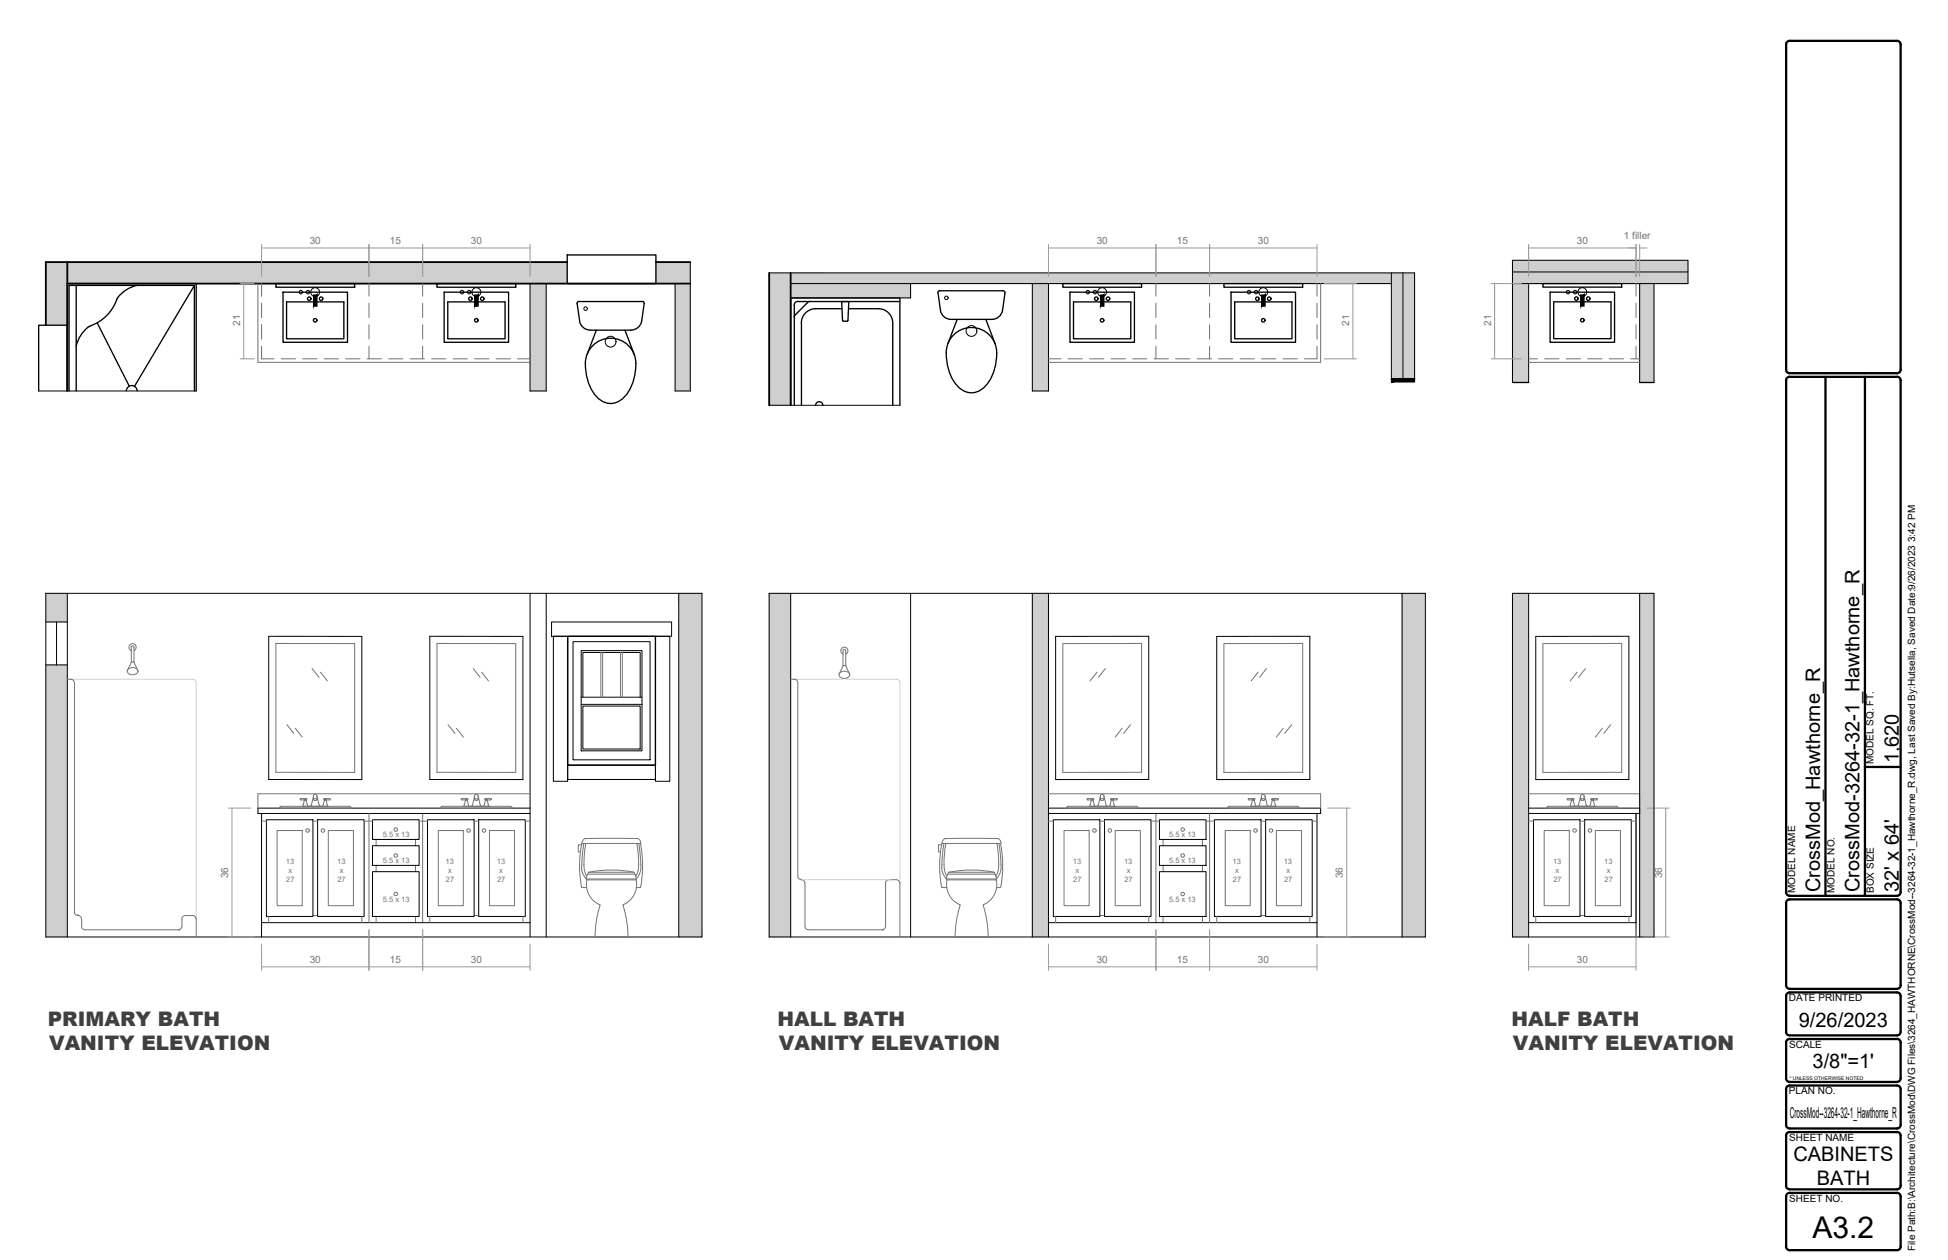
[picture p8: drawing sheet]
<svg xmlns="http://www.w3.org/2000/svg" width="432mm" height="279mm" viewBox="0 0 432 279" stroke-linecap="round" stroke-linejoin="round" font-family="sans-serif">
<!-- layer: ELEV1 -->
<g fill="#cfcfcf" stroke="#cfcfcf" stroke-width=".22">
<path d="M359.5 62.9h14.7z"/>
<path d="M149.6 62.9l3.4 23.8v-23.8zM149.6 62.9l3.4 23.8h-3.4z"/>
<path d="M117.5 62.9l3.6 23.8v-23.8zM117.5 62.9l3.6 23.8h-3.6z"/>
<path d="M10.2 58.1l4.7 4.8v-4.8zM10.2 58.1l4.7 4.8h-4.7z"/>
<path d="M10.2 62.9l4.7 9.2v-9.2zM10.2 62.9l4.7 9.2h-4.7z"/>
<path d="M14.9 58.1l110.8 4.8v-4.8zM14.9 58.1l110.8 4.8h-110.8z"/>
<path d="M145.4 58.1l7.6 4.8v-4.8zM145.4 58.1l7.6 4.8h-7.6z"/>
<path d="M150.5 131.6l5.1 76.2v-76.2zM150.5 131.6l5.1 76.2h-5.1z"/>
<path d="M10.2 147.4l4.7 60.4v-60.4zM10.2 147.4l4.7 60.4h-4.7z"/>
<path d="M10.2 131.6l4.7 6.3v-6.3zM10.2 131.6l4.7 6.3h-4.7z"/>
<path d="M170.5 131.6l4.8 76.2v-76.2zM170.5 131.6l4.8 76.2h-4.8z"/>
<path d="M228.8 131.6l3.6 76.2v-76.2zM228.8 131.6l3.6 76.2h-3.6z"/>
<path d="M310.8 131.6l5.2 76.2v-76.2zM310.8 131.6l5.2 76.2h-5.2z"/>
<path d="M170.5 60.5l4.8 29.4v-29.4zM170.5 60.5l4.8 29.4h-4.8z"/>
<path d="M175.3 60.5l135.5 2.4v-2.4zM175.3 60.5l135.5 2.4h-135.5z"/>
<path d="M175.3 62.9l26.5 3.2v-3.2zM175.3 62.9l26.5 3.2h-26.5z"/>
<path d="M228.8 62.9l3.6 23.8v-23.8zM228.8 62.9l3.6 23.8h-3.6z"/>
<path d="M308.4 60.5l2.6 23.8v-23.8zM308.4 60.5l2.6 23.8h-2.6z"/>
<path d="M311 60.5l2.6 23.8v-23.8zM311 60.5l2.6 23.8h-2.6z"/>
<path d="M335.3 131.6l3.5 76.2v-76.2zM335.3 131.6l3.5 76.2h-3.5z"/>
<path d="M363.5 131.6l3.1 76.2v-76.2zM363.5 131.6l3.1 76.2h-3.1z"/>
<path d="M335.3 62.9l3.5 21.9v-21.9zM335.3 62.9l3.5 21.9h-3.5z"/>
<path d="M335.3 60.3l38.9 2.6v-2.6zM335.3 60.3l38.9 2.6h-38.9z"/>
<path d="M335.3 62.9h6.7zM335.3 62.9h6.7z"/>
<path d="M335.3 57.7l38.9 2.6v-2.6zM335.3 57.7l38.9 2.6h-38.9z"/>
<path d="M363.5 62.9l3.1 21.9v-21.9zM363.5 62.9l3.1 21.9h-3.1z"/>
</g>
<!-- layer: IP -->
<g fill="none" stroke="#000" stroke-width=".22">
<path d="M153 58.1v28.6M117.5 62.9v23.8h3.6v-23.8M149.6 62.9v23.8M170.5 60.5h143.1v23.8M175.3 62.9h133.1M201.8 62.9v3.2h-26.5M228.8 62.9v23.8h3.6v-23.8M308.4 60.5v23.8M311 60.5v23.8M335.3 62.9h38.9v-5.2h-38.9v27.1M335.3 60.3h38.9M338.8 62.9v21.9"/>
<path d="M363.5 62.9v21.9M366.6 62.9v21.9"/>
</g>
<!-- layer: FPEW -->
<path d="M14.9 58.1v28.6M125.7 58.1h-115.5v14M145.4 58.1h7.6M14.9 62.9h138.1M170.5 60.5v29.4M175.3 60.5v29.4" fill="none" stroke="#000" stroke-width=".4"/>
<!-- layer: CAB -->
<g fill="none" stroke="#737373" stroke-width=".22">
<path d="M57.2 62.9v17.4h60.3M58 76.8v2.8h2.7M58 62.9v2.8M58 67.2v3.2M58 72v3.2M62.3 79.6h3.2M67.1 79.6h3.2M71.9 79.6h3.1M76.6 79.6h3.2M81.4 79.6h3.2M81.8 62.9v2.8M81.8 67.2v3.2"/>
<path d="M81.8 72v3.2M81.8 76.8v2.8M86.1 79.6h3.2M90.9 79.6h3.2M93.7 62.9v2.8M93.7 67.2v3.2M93.7 72v3.2M93.7 76.8v2.8M95.7 79.6h3.1M100.4 79.6h3.2M105.2 79.6h3.2M110 79.6h3.1"/>
<path d="M114.7 79.6h2.8M232.4 79.6h2.8M236.8 79.6h3.1M241.5 79.6h3.2M246.3 79.6h3.2M251.1 79.6h3.1M255.8 79.6h3.2M256.2 62.9v2.8M256.2 67.2v3.2M256.2 72v3.2M256.2 76.8v2.8M260.6 79.6h3.2"/>
<path d="M265.3 79.6h3.2M268.1 62.9v2.8M268.1 67.2v3.2M268.1 72v3.2M268.1 76.8v2.8M270.1 79.6h3.2M274.9 79.6h3.1M279.6 79.6h3.2M284.4 79.6h3.2M291.9 76.8v2.8h-2.7M291.9 62.9v2.8M291.9 67.2v3.2"/>
<path d="M291.9 72v3.2M292.7 62.9v17.4h-60.3M338.8 79.6h2M342.4 79.6h3.2M347.2 79.6h3.2M351.9 79.6h3.2M356.7 79.6h3.2M361.5 79.6h2M362.6 62.9v2.8M362.6 67.2v3.2M362.6 72v3.2M362.6 76.8v2.8"/>
<path d="M338.8 80.3h24.7"/>
</g>
<!-- layer: 43 -->
<path d="M58 62.9v2.8M58 67.2v3.2M58 72v3.2M58 76.8v2.8" fill="none" stroke="#999" stroke-width=".22"/>
<!-- layer: DR -->
<path d="M125.7 56.5h19.7v6.4h-19.7zM8.6 86.7v-14.6h6.3v14.6M335.3 84.8h3.5M363.5 84.8h3.1" fill="none" stroke="#000" stroke-width=".3"/>
<!-- layer: APP -->
<g fill="none" stroke="#000" stroke-width=".3">
<path d="M16.9 63.3v23.4M21.5 71.6l7.2 14M25.9 66.4a10.3 10.3 0 0 1-6.3 6.1l-1.5 1.6-.7 1.3-.5 1.3M26.1 66l-.2 .4M30.4 63.3l-1.4 .4-1.3 .7-1.6 1.5M43.1 63.3l-13.3 22.4M61.2 62.9h17.4v.8h-17.4zM62.7 64.8h14.3v11.1h-14.3zM63.5 67h12.7v8.1h-12.7zM96.9 62.9h17.4v.8h-17.4zM98.4 64.8h14.3v11.1h-14.3zM99.3 67h12.7v8.1h-12.7z"/>
<path d="M127.9 67.3l.6 3.9M128.3 66.8l-.3 .2-.1 .3M128.3 66.9h14.1M131.4 76.6a5.7 5.7 0 0 1 6.7-.9 5.7 5.7 0 0 1 2.8 6.2 8.7 8.7 0 0 1-3.9 7.2 4.1 4.1 0 0 1-5.3-1.8 11.1 11.1 0 0 1-1.7-8.5l.4-.8zM132.2 73.2l-2.1 5.4M138.5 73.2l2.1 5.4M142.4 66.8l.3 .2 .1 .3M142.8 67.3l-.6 3.9a2.38 2.38 0 0 1-2.3 2h-9.1a2.42 2.42 0 0 1-2.3-2M176.3 69.8l-.3 .5M176.8 66.8a.79 .79 0 0 0-.8 .8l.1 22.3M176.8 66.9h22.7M177.7 71.6v18.3"/>
<path d="M179 67.1l-2.7 2.7M179.5 66.8l-.5 .3M186.6 66.9h1.6l-.2 4.1-.2 .2h-.8l-.2-.2zM186.6 68.5h-5.8a3.2 3.2 0 0 0-3.2 3.1M188.1 68.5h6.6M194.7 68.5a3.2 3.2 0 0 1 3.2 3.1M197.9 71.6v18.3M208 64.6l.3-.1h14.2l.3 .4-.6 3.9a2.38 2.38 0 0 1-2.3 2h-9.1a2.35 2.35 0 0 1-2.3-2l-.6-3.9zM211.4 74.3a5.7 5.7 0 0 1 6.7-1 5.7 5.7 0 0 1 2.8 6.2 8.7 8.7 0 0 1-3.9 7.2 4.1 4.1 0 0 1-5.3-1.8 11.1 11.1 0 0 1-1.7-8.4l.4-.9zM212.2 70.8l-2.1 5.4M218.5 70.8l2.1 5.4M235.6 62.9h17.4v.8h-17.4z"/>
<path d="M237.2 64.8h14.3v11.1h-14.3zM238 67h12.7v8.1h-12.7zM271.3 62.9h17.5v.8h-17.5zM272.9 64.8h14.3v11.1h-14.3zM273.7 67h12.7v8.1h-12.7zM342 62.9h17.5v.8h-17.5zM343.6 64.8h14.3v11.1h-14.3zM344.4 66.9h12.7v8.2h-12.7zM14.9 86.7v-23.8h28.6v23.8M15.3 86.7v-23.4h27.8v23.4M28 86.7a1.2 1.2 0 0 1 1.2-1.2 1.2 1.2 0 0 1 1.2 1.2M175.3 89.9v-23.8h24.2v23.8"/>
<path d="M180.8 89.9a.79 .79 0 0 1 .8-.8 .79 .79 0 0 1 .8 .8"/>
<circle cx="68.5" cy="66.2" r=".39"/>
<circle cx="69.9" cy="71" r=".39"/>
<circle cx="71.2" cy="66.2" r=".39"/>
<circle cx="104.3" cy="66.2" r=".39"/>
<circle cx="105.6" cy="71" r=".39"/>
<circle cx="106.9" cy="66.2" r=".39"/>
<circle cx="243" cy="66.2" r=".39"/>
<circle cx="244.3" cy="71" r=".39"/>
<circle cx="245.6" cy="66.2" r=".39"/>
<circle cx="278.7" cy="66.2" r=".39"/>
<circle cx="280" cy="71" r=".39"/>
<circle cx="281.3" cy="66.2" r=".39"/>
<circle cx="349.4" cy="66.2" r=".39"/>
<circle cx="350.7" cy="71" r=".39"/>
<circle cx="352.1" cy="66.2" r=".39"/>
</g>
<!-- layer: FLD -->
<g fill="none" stroke="#000" stroke-width=".22">
<circle cx="66.7" cy="64.8" r=".39"/>
<circle cx="68.3" cy="64.8" r=".39"/>
<circle cx="69.9" cy="64.8" r=".98"/>
<circle cx="102.4" cy="64.8" r=".39"/>
<circle cx="104" cy="64.8" r=".39"/>
<circle cx="105.6" cy="64.8" r=".98"/>
<circle cx="129.8" cy="68.4" r=".39"/>
<circle cx="135.4" cy="75.8" r="1.2"/>
<circle cx="209.8" cy="66.1" r=".39"/>
<circle cx="215.3" cy="73.4" r="1.2"/>
<circle cx="241.1" cy="64.8" r=".39"/>
<circle cx="242.7" cy="64.8" r=".39"/>
<circle cx="244.3" cy="64.8" r=".98"/>
<circle cx="276.8" cy="64.8" r=".39"/>
<circle cx="278.4" cy="64.8" r=".39"/>
<circle cx="280" cy="64.8" r=".98"/>
<circle cx="347.6" cy="64.8" r=".39"/>
<circle cx="349.2" cy="64.8" r=".39"/>
<circle cx="350.7" cy="64.8" r=".98"/>
</g>
<!-- layer: SALESLIT -->
<path d="M8.6 86.7h34.9M149.6 86.7h3.4M170.5 89.9h29M12.5 137.9v9.5M127 142.3h17.1v26.2h-17.1zM128.8 144.3h13.5v22.2h-13.5zM128.8 156.2h13.5M128.8 154.6h13.5M129.2 154.6v-9.9h12.7v9.9M129.2 156.6h12.7v9.5h-12.7z" fill="none" stroke="#000" stroke-width=".22"/>
<!-- layer: ELEV2 -->
<g fill="none" stroke="#000" stroke-width=".22">
<path d="M10.2 131.6h145.4v76.2h-145.4zM10.2 137.9h4.7M14.9 131.6v76.2M117.5 131.6v76.2M121.1 131.6v76.2M122.3 137.9h26.6v3.2h-26.6zM150.5 131.6v76.2M170.5 131.6h145.5v76.2h-145.5zM175.3 131.6v76.2M201.8 131.6v76.2M228.8 131.6v76.2M232.4 131.6v76.2"/>
<path d="M310.8 131.6v76.2M335.3 131.6h31.3v76.2h-31.3zM338.8 131.6v76.2M363.5 131.6v76.2M10.2 147.4h4.7M59.6 141.1h20.6v31.8l-20.6-.1zM95.3 141.1h20.6v31.8l-20.6-.1zM122.7 141.1h3.1v32.1h-3.1zM145.3 141.1h3.2v32.1h-3.2zM234 141.1h20.6v31.7l-20.6 .1zM269.7 141.1h20.6v31.7l-20.6 .1zM340.4 141.1h20.7v31.7l-20.7 .1z"/>
<path d="M117.5 179.2h-60.3v1.2h60.3M125.8 169.7h19.5v3.1h-19.5zM232.4 179.2h60.3v1.2h-60.3M338.8 179.2h24.7M58 180.4v27.4M59.1 181.8h10.3v21.4h-10.3zM70.4 181.8h10.3v21.4h-10.3zM82.6 181.8h10.3v4.3h-10.3zM82.6 193.3h10.3v9.9h-10.3zM82.6 187.5h10.3v4.4h-10.3zM94.8 181.8h10.3v21.4h-10.3zM106.1 181.8h10.3v21.4h-10.3z"/>
<path d="M233.5 181.8h10.3v21.4h-10.3zM244.8 181.8h10.3v21.4h-10.3zM257 181.8h10.3v4.3h-10.3zM257 193.3h10.3v9.9h-10.3zM257 187.5h10.3v4.4h-10.3zM269.2 181.8h10.3v21.4h-10.3zM280.5 181.8h10.4v21.4h-10.4zM291.9 180.4v27.4M338.8 180.4h24.7M339.9 181.8h10.3v21.4h-10.3zM351.3 181.8h10.3v21.4h-10.3zM362.6 180.4v27.4"/>
<path d="M58 204.6h59.5M232.4 204.6h59.5M338.8 204.6h23.8"/>
</g>
<!-- layer: ELEV1 -->
<g fill="none" stroke="#737373" stroke-width=".22">
<path d="M14.9 150.6h.8a.79 .79 0 0 1 .8 .8M16.5 151.4v50.8a.79 .79 0 0 0 .8 .8M28.3 148.5a1.38 1.38 0 0 1 2.3 .3 1.3 1.3 0 0 1-1.2 .8 1.3 1.3 0 0 1-1.2-.8zM29.1 146.8h.6M29.1 144.3a.79 .79 0 0 1-.3-1.3 .79 .79 0 0 1 1.2 0 .79 .79 0 0 1-.3 1.3M29.1 146.9v-3.4l.3-.3 .3 .3v3.4M29.1 146.9l-.9 1.8M29.7 146.9l.8 1.8M61.2 142.7h17.4v28.6h-17.4zM69.2 148.3l1.5 1.9M71 149.1l1.6 1.9M96.9 142.7h17.4v28.6h-17.4z"/>
<path d="M104.9 148.3l1.5 1.9M106.8 149.1l1.5 1.9M133.2 144.7v9.9M133.6 144.7v9.9M137.5 144.7v9.9M137.9 144.7v9.9M175.3 150.6h.8a.79 .79 0 0 1 .7 .8M176.8 151.4v42.9a.79 .79 0 0 0 .8 .8M186 149.5l.9-1.8v-3.4l.3-.3 .3 .3v3.4l.8 1.8M186.1 149.3a1.38 1.38 0 0 1 2.3 .3 1.3 1.3 0 0 1-1.2 .8 1.3 1.3 0 0 1-1.2-.8zM186.9 147.7h.6M186.9 145a.79 .79 0 0 1-.4-1.2 .79 .79 0 0 1 1.3 0 .79 .79 0 0 1-.3 1.2"/>
<path d="M235.6 142.7h17.4v28.6h-17.4zM243.2 149.1l-1.6 1.9M245 148.3l-1.5 1.9M271.3 142.7h17.5v28.6h-17.5zM278.9 149.1l-1.6 1.9M280.7 148.3l-1.5 1.9M342 142.7h17.5v28.6h-17.5zM349.6 149.1l-1.6 1.9M351.5 148.3l-1.6 1.9M61.9 179.2h15.9M61.9 179.2l.4-.4h15.1l.4 .4M63.6 160.7l1.5 1.9"/>
<path d="M65.5 161.5l1.5 1.9M67.5 177.4l-.4 1.4M67.8 177.1l.2 .1-.2 .2M67.9 177.4l.4 1.4M67.9 177.1h-1.2l-.2 .1 .2 .2h1.2h-.4h.2M69 178.5l-.3 .3M69.5 176.5a.39 .39 0 0 1 .4-.4 .39 .39 0 0 1 .4 .4M69.5 177.3v-.8l-.5 2M69.5 177.2h.7a.34 .34 0 0 1-.3 .3 .34 .34 0 0 1-.4-.3zM70.3 177.3v-.8l.4 2M70.7 178.5l.4 .3M71.9 177.1l-.2 .1 .2 .2"/>
<path d="M71.9 177.4l-.4 1.4M71.9 177.1h1.2l.1 .1-.1 .2h-1.2h.4h-.2M72.3 177.4l.2 1M72.5 178.4l.2 .4M97.7 179.2h15.8M98.1 178.8l-.4 .4M98.1 178.8h15M99.3 160.7l1.6 1.9M101.2 161.5l1.5 1.9M102.4 177.1l-.2 .1 .2 .2M102.4 177.1h1.3l-.1 .3 .4 1.4M102.4 177.4h1.2h-.4h.2"/>
<path d="M103.2 177.4l-.4 1.4M105.2 176.5a.39 .39 0 0 1 .4-.4 .39 .39 0 0 1 .4 .4M105.2 177.3v-.8l-.5 2-.3 .3M105.3 177.2h.6a.34 .34 0 0 1-.3 .3 .34 .34 0 0 1-.3-.3zM106 177.3v-.8l.4 2 .4 .3M107.4 178.4l-.2 .4M107.8 177.4h.2h-.4h1.2l.1-.2-.1-.1h-1.3l.1 .3-.2 1M108 177.4l.4 1.4M113.1 178.8l.4 .4M117.5 176h-60.3v3.2M232.4 176h60.3v3.2M236.4 179.2h15.8"/>
<path d="M236.8 178.8l-.4 .4M236.8 178.8h15.1l.3 .4M241.9 177.4l-.4 1.4M242.1 177.4h-.2h.4h-1.2l-.2-.2 .2-.1h1.3l-.1 .3 .2 1M242.5 178.4l.2 .4M243.9 176.5a.39 .39 0 0 1 .4-.4 .39 .39 0 0 1 .4 .4M243.9 177.3v-.8l-.5 2-.3 .3M244 177.2h.6a.34 .34 0 0 1-.3 .3 .34 .34 0 0 1-.3-.3zM244.7 177.3v-.8l.5 2 .3 .3M246.5 177.4h.2h-.4h1.2M246.7 177.4l.4 1.4M247.5 177.1l.2 .1-.2 .2"/>
<path d="M247.5 177.1h-1.3l.1 .3-.4 1.4M248.7 161.5l-1.5 1.9M250.6 160.7l-1.5 1.9M272.1 179.2l.4-.4h15.1l.4 .4M272.1 179.2h15.9M276.8 177.1l-.1 .1 .1 .2M276.8 177.1h1.3l-.1 .3 .4 1.4M276.8 177.4h1.2h-.4h.2M277.4 178.4l-.2 .4M277.6 177.4l-.2 1M279.6 177.3v-.8l-.4 2-.4 .3M279.6 176.5a.39 .39 0 0 1 .4-.4 .39 .39 0 0 1 .4 .4"/>
<path d="M279.7 177.2h.7a.34 .34 0 0 1-.4 .3 .34 .34 0 0 1-.3-.3zM280.4 177.3v-.8l.5 2M280.9 178.5l.3 .3M281.8 178.4l-.2 .4M282 177.1l-.1 .1 .1 .2M282 177.1h1.2l.2 .1-.2 .2h-1.2h.4h-.2M282 177.4l-.2 1M282.4 177.4l.4 1.4M284.5 161.5l-1.6 1.9M286.3 160.7l-1.5 1.9M338.8 176h24.7v3.2M342.8 179.2h15.9"/>
<path d="M342.8 179.2l.4-.4h15.1l.4 .4M348.3 177.4l-.4 1.4h5.6l-.3-1.4M348.5 177.4h-.2h.4h-1.2l-.1-.2 .1-.1h1.3l-.1 .3 .4 1.4M350.4 177.3v-.8l-.5 2-.4 .3M350.4 176.5a.39 .39 0 0 1 .3-.4 .39 .39 0 0 1 .4 .4M350.4 177.2h.7a.34 .34 0 0 1-.4 .3 .34 .34 0 0 1-.3-.3zM351.1 177.3v-.8l.5 2 .3 .3M352.5 178.4l-.2 .4M353 177.4h.2h-.4h1.1l.2-.2-.2-.1h-1.3l.2 .3-.3 1M355.2 161.5l-1.6 1.9M357 160.7l-1.5 1.9M61.4 184.2h5.6v16.6h-5.6z"/>
<path d="M72.8 184.2h5.5v16.6h-5.5zM97.2 184.2h5.5v16.6h-5.5zM108.5 184.2h5.5v16.6h-5.5zM177.6 195.1a.79 .79 0 0 1 .8 .8M177.7 195.1h.1M178.4 195.9v9.5M196.3 195.9a.79 .79 0 0 1 .8-.8h1.6a.79 .79 0 0 1 .8 .8M196.3 195.9v9.5M199.5 195.9v11.9M235.9 184.2h5.5v16.6h-5.5zM247.2 184.2h5.6v16.6h-5.6zM271.6 184.2h5.5v16.6h-5.5z"/>
<path d="M282.9 184.2h5.6v16.6h-5.6zM342.3 184.2h5.6v16.6h-5.6zM353.6 184.2h5.6v16.6h-5.6zM17.3 203a.79 .79 0 0 1 .8 .8M17.3 203h.1M18.1 205.4a.79 .79 0 0 0 .8 .8h21M18.1 203.8v1.6M40.3 205.4a.79 .79 0 0 1-.8 .8M40.3 203.8a.79 .79 0 0 1 .8-.8h1.6a.79 .79 0 0 1 .8 .8v4M40.3 203.8v1.6M178.4 205.4a.79 .79 0 0 0 .8 .8h16.7M196.3 205.4a.79 .79 0 0 1-.8 .8"/>
</g>
<path d="M15.7 150.6h27a.79 .79 0 0 1 .8 .8M43.5 151.4v52.4M176.1 150.6h10.8M187.5 150.6h11.2a.79 .79 0 0 1 .8 .8M199.5 151.4v44.5M177.7 195.1h19.8" fill="none" stroke="#cfcfcf" stroke-width=".22"/>
<!-- layer: Layer1 -->
<g fill="none" stroke="#737373" stroke-width=".22">
<path d="M128.2 187.5l.1 1.4M128.3 188.9h.4M128.9 187.3l-.7 .1M129 187a22.5 22.5 0 0 0 0 9.8h1M129 187h13.1M129.4 187l-.4 3.2a6.6 6.6 0 0 0 .3 3.7l.6 .9M129.6 185.9h11.8M129.6 185.9l-.4 .5-.2 .6M129.9 187l-.4 3.1-.1 2.1 .2 1.1 .5 1M129.9 194.8l.1 .1h11.1M130 194.9l.1 .2M130.1 195.1a5.1 5.1 0 0 0 2.9 5.6"/>
<path d="M130.1 195.1h10.9M130.3 193.8h10.5M130.5 193.4h10M130.5 193.4a24.2 24.2 0 0 1 10 0l.6 1.4M130.5 193.4l-.6 1.4M141 195.1a5.1 5.1 0 0 1-2.9 5.6 25 25 0 0 1 1.1 7.1M141.1 194.9l-.2 .2M141.1 194.8l-.1 .1M141.1 196.8h.9M141.2 187l.2 1.3a10.5 10.5 0 0 1-.5 6M141.3 185.9a1.15 1.15 0 0 1 .7 1.1M141.6 187l.3 2.1a11.2 11.2 0 0 1-.2 4.8l-.6 .9"/>
<path d="M142 187a25.2 25.2 0 0 1 0 9.8M208 187.5l.1 1.4M208.1 188.9h.4M208.7 187.3l-.7 .1M208.8 191.8l.1 1.6 .8 1.4M209.2 187l-.4 4.8M209.4 185.9l-.2 .2a6.5 6.5 0 0 0-.8 3.8 21.2 21.2 0 0 0 .4 6.9h1.1M209.5 185.9h11.7M209.7 187l-.2 1.3a10.5 10.5 0 0 0 .4 6M209.7 194.8l.1 .1M209.8 194.9l.1 .2M209.8 194.9h11.1l-.2 .2"/>
<path d="M209.9 195.1a4.9 4.9 0 0 0 2.9 5.5M209.9 195.1h10.9a5.1 5.1 0 0 1-2.9 5.6 24 24 0 0 1 1.2 7.1h-7.4a24.2 24.2 0 0 1 1.1-7.1M210.1 193.8h10.5M210.3 193.4h10.1M210.3 193.4l-.6 1.4M220.3 193.4h.1M220.3 193.4a25.1 25.1 0 0 0-10 0M220.9 194.8l-.1 .1M221 187l.2 1.3a10.5 10.5 0 0 1-.4 6M221.2 185.9a1.15 1.15 0 0 1 .7 1.1h-13.1M221.4 187l.3 2.1a11.2 11.2 0 0 1-.2 4.8l-.6 .9-.5-1.3M221.8 187a25.2 25.2 0 0 1 0 9.8h-.9"/>
<path d="M133 200.7a24.2 24.2 0 0 0-1.1 7.1h7.3M212.8 200.6v.1"/>
</g>
<!-- layer: SALESLIT -->
<path d="M125.8 141.1h19.5v28.6h-19.5z" fill="none" stroke="#000" stroke-width=".3"/>
<!-- layer: elevation -->
<g fill="none" stroke="#737373" stroke-width=".22">
<path d="M58 182.1h1.1M69.4 182.1h1M80.7 182.1h1.9M81.8 180.4v24.2M83.4 186.1v1.4M83.4 191.9v1.4M92.1 186.1v1.4M92.1 191.9v1.4M92.9 182.1h1.9M93.7 180.4v24.2M105.1 182.1h1M116.4 182.1h1.1"/>
<path d="M232.4 182.1h1.1M243.8 182.1h1M255.1 182.1h1.9M256.2 180.4v24.2M257.8 186.1v1.4M257.8 191.9v1.4M266.5 186.1v1.4M266.5 191.9v1.4M267.3 182.1h1.9M268.1 180.4v24.2M279.5 182.1h1M290.9 182.1h1"/>
<path d="M338.8 182.1h1.1M350.2 182.1h1.1M361.6 182.1h1M362.6 180.4v24.2M59.6 203.2v1.4M69.4 203h1M80.2 203.2v1.4M83.4 203.2v1.4M92.1 203.2v1.4M95.3 203.2v1.4M105.1 203h1M115.9 203.2v1.4"/>
<path d="M234 203.2v1.4M243.8 203h1M254.6 203.2v1.4M257.8 203.2v1.4M266.5 203.2v1.4M269.7 203.2v1.4M279.5 203h1M290.3 203.2v1.4M340.4 203.2v1.4M350.2 203h1.1M361.1 203.2v1.4"/>
<circle cx="68.2" cy="184.2" r=".39"/>
<circle cx="71.6" cy="184.2" r=".39"/>
<circle cx="87.7" cy="198.2" r=".39"/>
<circle cx="87.7" cy="183.9" r=".39"/>
<circle cx="87.7" cy="189.7" r=".39"/>
<circle cx="103.9" cy="184.2" r=".39"/>
<circle cx="107.3" cy="184.2" r=".39"/>
<circle cx="242.6" cy="184.2" r=".39"/>
<circle cx="246" cy="184.2" r=".39"/>
<circle cx="262.2" cy="198.2" r=".39"/>
<circle cx="262.2" cy="183.9" r=".39"/>
<circle cx="262.2" cy="189.7" r=".39"/>
<circle cx="278.3" cy="184.2" r=".39"/>
<circle cx="281.7" cy="184.2" r=".39"/>
<circle cx="349" cy="184.2" r=".39"/>
<circle cx="352.4" cy="184.2" r=".39"/>
</g>
<!-- layer: cabinet -->
<g fill="none" stroke="#999" stroke-width=".22">
<path d="M50.6 179.2h5M51.4 179.2v28.6M294.3 179.2h5M298.5 179.2v28.6M365 179.2h5M369.2 179.2v28.6M50.6 207.8h5.8M58 214.4h59.5M58 209.4v5.8M81.8 206.2v9M93.7 206.2v9M117.5 209.4v5.8"/>
<path d="M232.4 214.4h59.5M232.4 209.4v5.8M256.2 206.2v9M268.1 206.2v9M291.9 209.4v5.8M293.5 207.8h5.8M338.8 214.4h23.8M338.8 209.4v5.8M362.6 206.2v9M364.2 207.8h5.8"/>
</g>
<!-- layer: APP -->
<g fill="#000" stroke="#000" stroke-width=".22">
<path d="M69.5 65.4h.8l-.8 2.5zM70.3 65.4l-.8 2.5h.8z"/>
<path d="M105.2 65.4h.8l-.8 2.5zM106 65.4l-.8 2.5h.8z"/>
<path d="M243.9 65.4h.8l-.8 2.5zM244.7 65.4l-.8 2.5h.8z"/>
<path d="M279.6 65.4h.8l-.8 2.5zM280.4 65.4l-.8 2.5h.8z"/>
<path d="M350.4 65.4h.7l-.7 2.5zM351.1 65.4l-.7 2.5h.7z"/>
</g>
<!-- layer: SHOPDIM -->
<g fill="none" stroke="#999" stroke-width=".22">
<path d="M58 54.2v7.1M58 55h59.5M81.8 54.2v7.1M93.7 54.2v7.1M117.5 54.2v7.1M232.4 55h59.5M232.4 54.2v7.1M256.2 54.2v7.1M268.1 54.2v7.1M291.9 54.2v7.1M338.8 55h23.8M338.8 54.2v7.1"/>
<path d="M362.6 54.2v7.1M363.5 55h1.5M363.5 54.2v7.1M53.2 62.9h3.2M53.2 79.6h3.2M54 62.9v16.7M293.5 62.9h7.2M293.5 79.6h7.2M299.9 62.9v16.7M330.5 62.9h6.7M330.5 79.6h6.7M331.3 62.9v16.7"/>
</g>
<!-- layer: DR -->
<path d="M308.4 83.9v.8l5.2-.8zM308.4 84.7l5.2-.8v.8z" fill="#000" stroke="#000" stroke-width=".22"/>
<!-- layer: BOR -->
<g fill="none" stroke="#000" stroke-width=".51">
<path d="M395.9 9.9a.79 .79 0 0 1 .8-.8h23.8a.79 .79 0 0 1 .8 .8v72.1a.79 .79 0 0 1-.8 .8h-23.8a.79 .79 0 0 1-.8-.8M395.9 9.9v72.1M395.9 84.3a.76 .76 0 0 1 .8-.7l23.8-.1a.79 .79 0 0 1 .8 .8v113.5a.79 .79 0 0 1-.8 .8M395.9 84.3v113.5M404.6 83.6v115M413.4 83.6v115M413.4 170.1h7.9M395.9 197.8a.79 .79 0 0 0 .8 .8M396.7 198.6h23.8M395.9 218.5a.83 .83 0 0 0 .8 .8h23.8a.79 .79 0 0 0 .8-.8M395.9 200.2a.79 .79 0 0 1 .8-.8h23.8a.79 .79 0 0 1 .8 .8v18.3M395.9 200.2v18.3"/>
<path d="M395.9 220.9a.79 .79 0 0 1 .8-.8h23.8a.79 .79 0 0 1 .8 .8v7.9a.79 .79 0 0 1-.8 .8h-23.8a.79 .79 0 0 1-.8-.8M395.9 239.1a.79 .79 0 0 0 .8 .8M395.9 220.9v7.9M395.9 231.2v7.9M396.7 230.4a.79 .79 0 0 0-.8 .8M396.7 230.4h23.8M396.7 239.9h23.8M420.5 230.4a.79 .79 0 0 1 .8 .8v7.9a.79 .79 0 0 1-.8 .8M395.9 251.8a.76 .76 0 0 1 .8-.8h23.8a.79 .79 0 0 1 .8 .8v11.1a.79 .79 0 0 1-.8 .8h-23.8a.83 .83 0 0 1-.8-.8M395.9 241.5a.79 .79 0 0 1 .8-.8h23.8a.79 .79 0 0 1 .8 .8v7.9a.79 .79 0 0 1-.8 .8h-23.8a.79 .79 0 0 1-.8-.8M395.9 241.5v7.9M395.9 251.8v11.1"/>
<path d="M395.9 265.3a.79 .79 0 0 1 .8-.8h23.8a.79 .79 0 0 1 .8 .8v11.1a.79 .79 0 0 1-.8 .8h-23.8a.79 .79 0 0 1-.8-.8M395.9 265.3v11.1"/>
</g>
<text font-size="6.7" x="401.8" y="274.4">A3.2</text>
<g font-size="4.4">
<text x="420.9" y="169.3" transform="rotate(-90 420.9 169.3)">1,620</text>
<text x="403.5" y="197.8" transform="rotate(-90 403.5 197.8)">CrossMod_Hawthorne_R</text>
<text x="412.2" y="197.8" transform="rotate(-90 412.2 197.8)">CrossMod-3264-32-1_Hawthorne_R</text>
<text x="420.9" y="197.8" transform="rotate(-90 420.9 197.8)">32' x 64'</text>
<text x="398.7" y="227.6">9/26/2023</text>
<text x="401.8" y="236.7">3/8&quot;=1'</text>
<text x="397.5" y="257.5">CABINETS</text>
<text x="402.7" y="262.8">BATH</text>
</g>
<g font-size="4.4" fill="#404040">
<text x="10.6" y="227.4">PRIMARY BATH</text>
<text x="172.3" y="227.4">HALL BATH</text>
<text x="335" y="227.4">HALF BATH</text>
<text x="10.9" y="232.8">VANITY ELEVATION</text>
<text x="172.7" y="232.8">VANITY ELEVATION</text>
<text x="335.4" y="232.8">VANITY ELEVATION</text>
</g>
<text font-size="3.3" x="396.7" y="247.9">CrossMod--3264-32-1_Hawthorne_R</text>
<g font-size="2.2" fill="#737373">
<text x="360" y="53">1 filler</text>
<text x="68.6" y="54.2">30</text>
<text x="86.4" y="54.2">15</text>
<text x="104.4" y="54.2">30</text>
<text x="243.1" y="54.2">30</text>
<text x="260.9" y="54.2">15</text>
<text x="278.8" y="54.2">30</text>
<text x="349.5" y="54.2">30</text>
<text x="53.2" y="72.3" transform="rotate(-90 53.2 72.3)">21</text>
<text x="299.1" y="72.3" transform="rotate(-90 299.1 72.3)">21</text>
<text x="330.5" y="72.3" transform="rotate(-90 330.5 72.3)">21</text>
<text x="50.6" y="194.7" transform="rotate(-90 50.6 194.7)">36</text>
<text x="297.7" y="194.7" transform="rotate(-90 297.7 194.7)">36</text>
<text x="368.4" y="194.7" transform="rotate(-90 368.4 194.7)">36</text>
<text x="68.6" y="213.6">30</text>
<text x="86.4" y="213.6">15</text>
<text x="104.4" y="213.6">30</text>
<text x="243.1" y="213.6">30</text>
<text x="260.9" y="213.6">15</text>
<text x="278.8" y="213.6">30</text>
<text x="349.5" y="213.6">30</text>
</g>
<g font-size="2.2">
<text x="415.3" y="169.4" transform="rotate(-90 415.3 169.4)">MODEL SQ. FT.</text>
<text x="397.9" y="198" transform="rotate(-90 397.9 198)">MODEL NAME</text>
<text x="406.6" y="198" transform="rotate(-90 406.6 198)">MODEL NO.</text>
<text x="415.4" y="198" transform="rotate(-90 415.4 198)">BOX SIZE</text>
<text x="396.5" y="222.1">DATE PRINTED</text>
<text x="396.6" y="232.4">SCALE</text>
<text x="396.5" y="242.7">PLAN NO.</text>
<text x="396.6" y="253">SHEET NAME</text>
<text x="396.6" y="266.5">SHEET NO.</text>
<text x="424.5" y="277.4" transform="rotate(-90 424.5 277.4)">File Path:B:\Architecture\CrossMod\DWG Files\3264_HAWTHORNE\CrossMod--3264-32-1_Hawthorne_R.dwg, Last Saved By:Hutsella, Saved Date:9/26/2023 3:42 PM</text>
</g>
<g font-size="1.7" fill="#737373">
<text x="84.9" y="185.7">5.5 x 13</text>
<text x="259.1" y="185.7">5.5 x 13</text>
<text x="63.4" y="191.6">13</text>
<text x="74.7" y="191.6">13</text>
<text x="84.9" y="191.4">5.5 x 13</text>
<text x="98.8" y="191.6">13</text>
<text x="110.1" y="191.6">13</text>
<text x="237.8" y="191.6">13</text>
<text x="249.2" y="191.6">13</text>
<text x="259.1" y="191.4">5.5 x 13</text>
<text x="273.2" y="191.6">13</text>
<text x="284.6" y="191.6">13</text>
<text x="344.3" y="191.6">13</text>
<text x="355.6" y="191.6">13</text>
<text x="63.5" y="195.5">27</text>
<text x="64" y="193.5">x</text>
<text x="74.8" y="195.5">27</text>
<text x="75.3" y="193.5">x</text>
<text x="98.8" y="195.5">27</text>
<text x="99.3" y="193.5">x</text>
<text x="110.2" y="195.5">27</text>
<text x="110.7" y="193.5">x</text>
<text x="237.9" y="195.5">27</text>
<text x="238.4" y="193.5">x</text>
<text x="249.2" y="195.5">27</text>
<text x="249.7" y="193.5">x</text>
<text x="273.3" y="195.5">27</text>
<text x="273.8" y="193.5">x</text>
<text x="284.6" y="195.5">27</text>
<text x="285.1" y="193.5">x</text>
<text x="344.3" y="195.5">27</text>
<text x="344.8" y="193.5">x</text>
<text x="355.7" y="195.5">27</text>
<text x="356.2" y="193.5">x</text>
<text x="84.9" y="200">5.5 x 13</text>
<text x="259.1" y="200">5.5 x 13</text>
</g>
<text font-size="1.1" x="396.7" y="239.5">* UNLESS OTHERWISE NOTED</text>
</svg>
